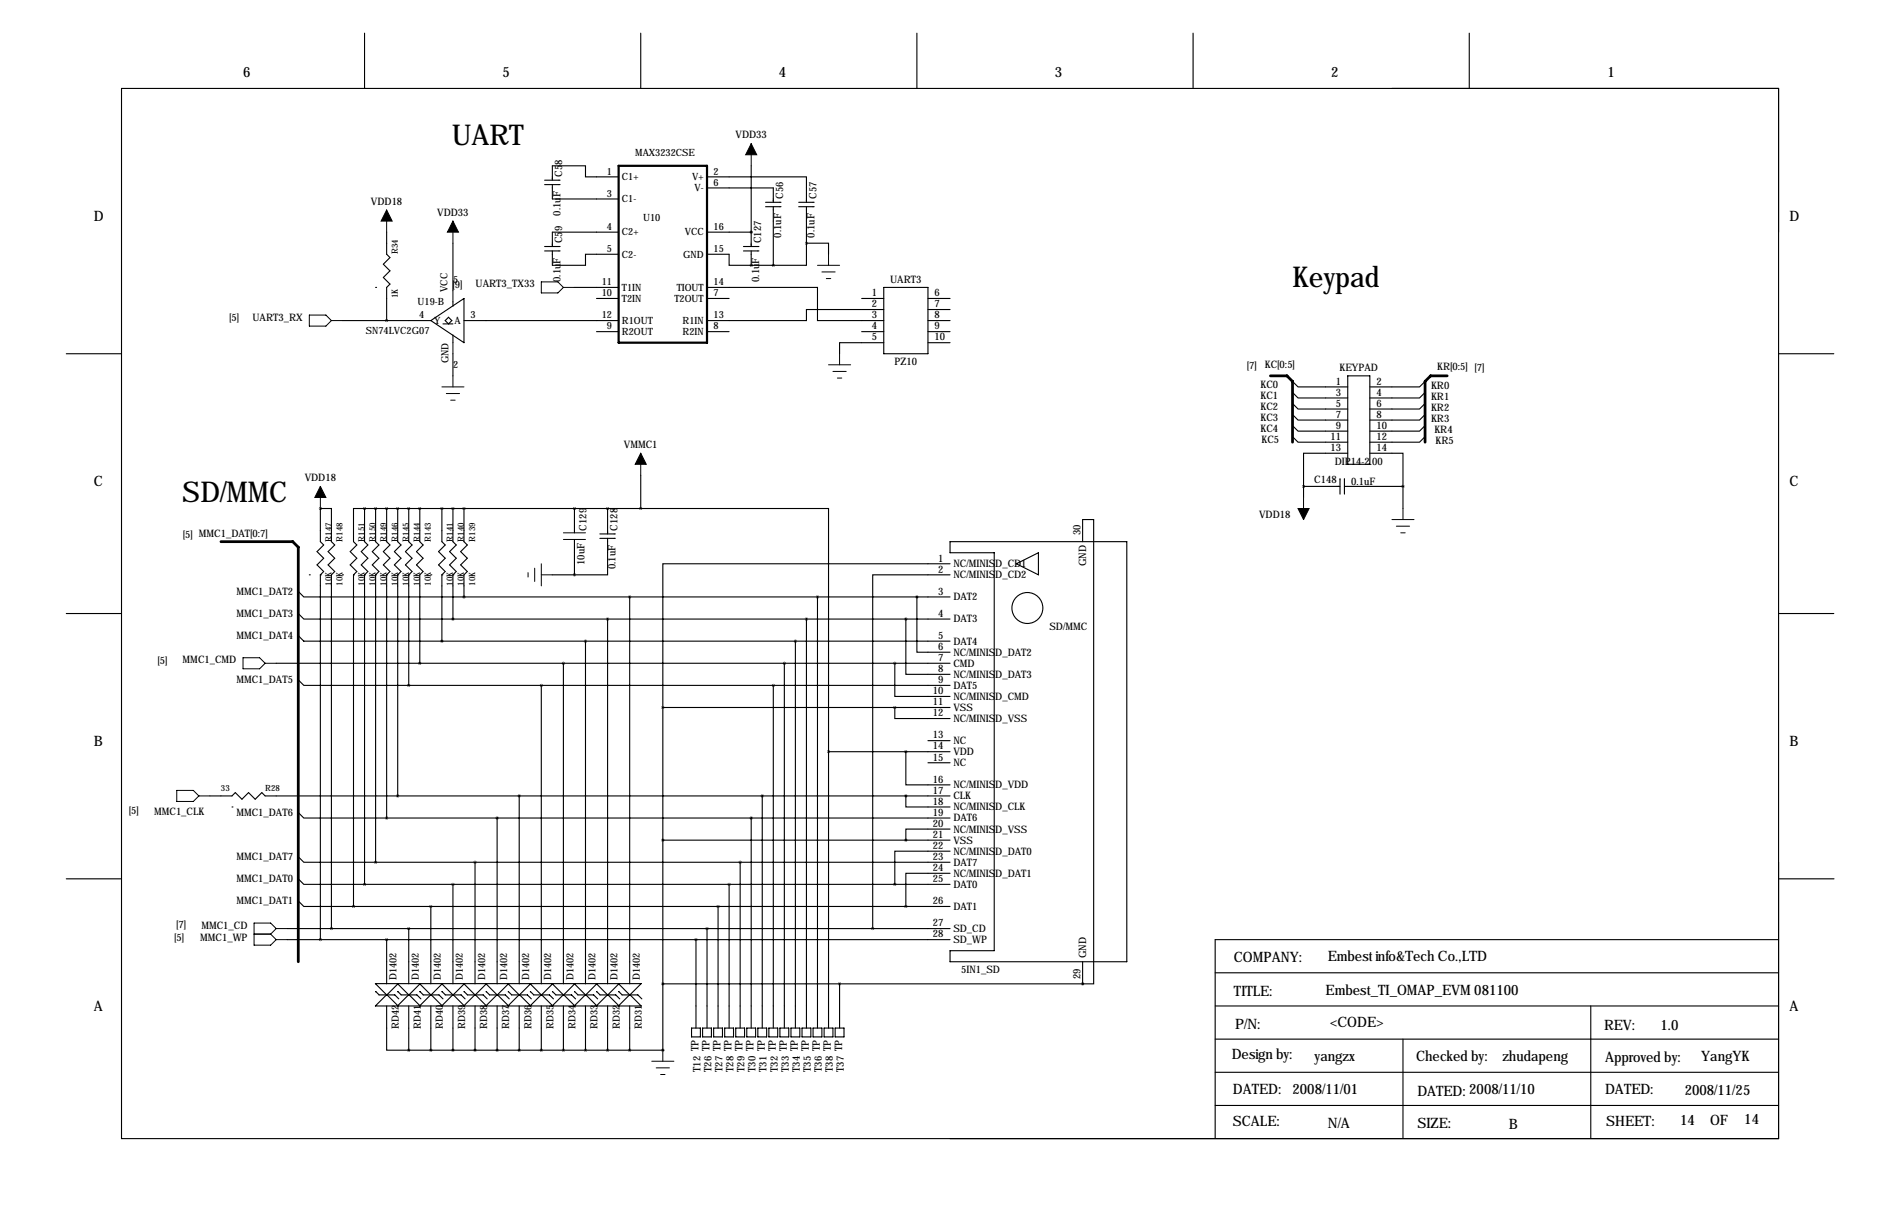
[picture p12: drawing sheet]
<svg xmlns="http://www.w3.org/2000/svg" width="432mm" height="279mm" viewBox="0 0 432 279" stroke-linecap="round" stroke-linejoin="round" font-family="sans-serif">
<g fill="none" stroke="#000" stroke-width=".25">
<path d="M83.8 7.6v12.7M147.3 7.6v12.7M210.8 7.6v12.7M274.3 7.6v12.7M337.8 7.6v12.7M27.9 20.3h381v241.3h-381zM172.7 38.1v18.5M88.9 53.3v5.1l.8 .8-1.6 1.5 1.6 1.5-1.6 1.6 1.6 1.5-.8 .7v7.7M104.1 55.9v10.9M125.2 41.4h3.6M125.2 42.4h3.6M125.2 56.6h3.6"/>
<path d="M125.2 57.7h3.6M127 57.7v3.3h7.6v-2.6h7.6M127 42.4v3.3h15.2M142.2 40.6h-7.6v-2.5h-7.6v3.3M142.2 53.3h-15.2v3.3M162.6 40.6h22.8v5.9M162.6 58.4h5v2.6h5.1M162.6 53.3h10.1M162.6 43.2h15.2v3.3M170.9 56.6h3.6M170.9 57.7h3.6M172.7 53.3h.1"/>
<path d="M172.7 57.7v3.3M176 46.5h3.6M176 47.5h3.6M177.8 47.5v13.5M183.6 46.5h3.6M183.6 47.5h3.6M185.4 55.9v5.1h-7.6M185.4 55.9h5.1v2.5M185.4 47.5v8.4M78.7 73.7h20.4M86.4 66h.1M99.1 73.7l7.6-5.1v10.1z"/>
<path d="M101.9 74.4h2.2M102.4 73.7l.7-.8 .8 .8-.8 .7zM104.1 69.3v1.1M104.1 77v1.7M106.7 73.7h35.5M132.1 66h10.1M137.2 68.6h5M137.2 76.2h5M162.6 66h25.4v7.7h15.2M162.6 68.6h5M162.6 76.2h5M172.7 61h.1"/>
<path d="M172.7 61h5.1M198.1 68.6h5.1M198.1 76.2h5.1M203.2 71.1h-17.8v2.6h-22.8M203.2 78.7h-10.2v2.6M203.2 66h10.2v15.3h-10.2zM213.4 68.6h5M213.4 73.7h5M213.4 76.2h5M213.4 71.1h5M213.4 78.7h5M15.2 81.3h12.7"/>
<path d="M104.1 81.3v5.1M297.2 87.6l1.2 1.3h11.5M297.2 90.2l1.2 1.2h11.5M297.2 92.7l1.2 1.3h11.5M297.2 95.2l1.2 1.3h11.5M297.2 97.8l1.2 1.3h11.5M309.9 86.4h5.1v20.3h-5.1zM327.7 87.6l-1.3 1.3h-11.4M327.7 90.2l-1.3 1.2h-11.4M327.7 92.7l-1.3 1.3h-11.4M327.7 95.2l-1.3 1.3h-11.4M327.7 97.8l-1.3 1.3h-11.4"/>
<path d="M408.9 81.3h12.7M73.7 116.8h2.5v7.7l.8 .7-1.6 1.5 1.6 1.6-1.6 1.5 1.6 1.5-.8 .8v81.3M73.7 116.8h.1M73.7 116.8v7.7l.7 .7-1.5 1.5 1.5 1.6-1.5 1.5 1.5 1.5-.7 .8M83.8 116.8h-2.5v7.7l.7 .7-1.5 1.5 1.5 1.6-1.5 1.5 1.5 1.5-.7 .8M83.8 116.8v7.7l.8 .7-1.5 1.5 1.5 1.6-1.5 1.5 1.5 1.5-.8 .8M83.8 116.8h63.5M86.4 116.8v7.7l.7 .7-1.5 1.5 1.5 1.6-1.5 1.5 1.5 1.5-.7 .8M88.9 116.8v7.7l.8 .7-1.6 1.5 1.6 1.6-1.6 1.5 1.6 1.5-.8 .8M91.4 116.8v7.7l.8 .7-1.5 1.5 1.5 1.6-1.5 1.5 1.5 1.5-.8 .8M94 116.8v7.7l.7 .7-1.5 1.5 1.5 1.6-1.5 1.5 1.5 1.5-.7 .8M96.5 116.8v7.7l.8 .7-1.5 1.5 1.5 1.6-1.5 1.5 1.5 1.5-.8 .8v20.3"/>
<path d="M101.6 116.8v7.7l.8 .7-1.6 1.5 1.6 1.6-1.6 1.5 1.6 1.5-.8 .8M104.1 116.8v7.7l.8 .7-1.5 1.5 1.5 1.6-1.5 1.5 1.5 1.5-.8 .8M106.7 116.8v7.7l.7 .7-1.5 1.5 1.5 1.6-1.5 1.5 1.5 1.5-.7 .8v5.1M132.1 116.8v5.6M139.7 116.8v5.9M147.3 116.8h43.2v55.9M147.3 109.2v7.6M297.2 100.3l1.2 1.3h11.5M299.7 111.8h8.4M299.7 111.8v2.5M308.1 110v3.5M309.1 111.8h13.5"/>
<path d="M309.1 110v3.5M309.9 104.1h-10.2v7.7M315 104.1h7.6v7.7M322.6 111.8v5M327.7 100.3l-1.3 1.3h-11.4M68.6 135.9l1.2 1.3h36.9M71.1 132.1h.1M73.7 132.1h.1M73.7 132.1v83.8M78.7 132.1h.1M81.3 132.1h.1M81.3 132.1v76.2"/>
<path d="M83.8 132.1h.1M83.8 132.1v71.1M86.4 132.1h.1M86.4 132.1v66M88.9 132.1h.1M88.9 132.1v55.9M91.4 132.1h.1M91.4 132.1v50.8M94 132.1h.1M94 132.1v25.4M99.1 132.1h.1M101.6 132.1h.1"/>
<path d="M101.6 132.1v15.2M104.1 132.1h.1M104.1 132.1v10.1M106.7 137.2h111.7M127 132.1h5.1M132.1 124v8.1M137.9 122.7h3.6M137.9 123.7h3.6M139.7 123.7v8.4h-7.6M144.8 137.2v88.9M188 137.2v99M210.8 137.2v12.7h7.6"/>
<path d="M218.4 129.5h-66v33.1M218.4 132.1h-17.7v81.3M218.4 124.5h40.7v96.5h-40.7v-2.6h10.2v-91.4h-10.2zM233.7 129.5l5.1-2.5v5.1zM248.9 124.5v-5.1h2.6v106.7h-2.6M15.2 141h12.7M63.5 152.4h154.9M68.6 141l1.2 1.2h34.3M68.6 156.2l1.2 1.3h24.2M68.6 146l1.2 1.3h148.6M94 157.5h124.4M104.1 142.2h114.3"/>
<path d="M124.5 157.5v68.6M129.5 152.4v73.7M134.6 147.3v78.8M139.7 142.2v83.9M177.8 157.5v78.7M180.3 152.4v83.8M182.9 147.3v88.9M185.4 142.2v94M205.7 152.4v7.6h12.7M208.3 142.2v12.7h10.1M408.9 141h12.7M152.4 162.6h66"/>
<path d="M152.4 162.6v78.7M190.5 172.7h27.9M190.5 172.7v63.5M205.7 162.6v2.5h12.7M208.3 172.7v7.6h10.1M213.4 170.2h5M213.4 175.3h5M48.3 182.9h5l.8-.8 1.5 1.5 1.5-1.5 1.6 1.5 1.5-1.5 .8 .8h157.4M53.3 185.4h.1M68.6 186.7l1.2 1.3h19.1M68.6 196.8l1.2 1.3h16.6M86.4 198.1h132"/>
<path d="M88.9 188h129.5M109.2 198.1v28M114.3 188v38.1M119.4 182.9v43.2M152.4 193h66M170.2 198.1v38.1M172.7 188v48.2M175.3 182.9v53.3M208.3 182.9v2.5h10.1M218.4 195.6h-12.7v7.6M218.4 190.5h-10.1v2.5M15.2 201.9h12.7"/>
<path d="M66 215.9h152.4M66 213.4h152.4M68.6 201.9l1.2 1.3h14M68.6 207l1.2 1.3h11.5M81.3 208.3h137.1M83.8 203.2h134.6M88.9 215.9v10.2M94 213.4v12.7M99.1 208.3v17.8M104.1 203.2v22.9M160 215.9v20.3M162.6 213.4v22.8"/>
<path d="M165.1 208.3v27.9M167.6 203.2v33M218.4 200.7h-10.1v7.6M408.9 215.9h-129.5v45.7M409 201.9h12.7M86.4 227.9l.8 .7M87.1 228.6h3.7l.9 .9M88.9 231.1v10.2h5.1M88.9 228.5l-2.6 2.6h61.1l-2.6-2.6-2.6 2.6M88.9 228.5h.1M89 228.5l2.5 2.6M91.4 231.1l2.6-2.6 2.6 2.6"/>
<path d="M91.4 226l2.6 2.6M91.4 227.9l.9 .7M91.5 226l-2.6 2.6-2.6-2.6h61.1l-2.6 2.6M92.2 228.6h3.7l.9 .9M94 231.1v10.2M96.5 231.1l2.6-2.6 2.6 2.6M96.5 226l2.6 2.6M96.5 227.9l.8 .7M96.6 226l-2.6 2.6M97.3 228.6h3.6l1 .9M99.1 231.1v10.2M101.5 231.1l2.6-2.6 2.7 2.6"/>
<path d="M101.5 226l2.6 2.6M101.6 227.9l.8 .7M101.7 226l-2.6 2.6M102.4 228.6h3.6l.9 .9M104.1 231.1v10.2M106.6 231.1l2.6-2.6 2.7 2.6M106.6 226l2.6 2.6M106.7 227.9l.8 .7M106.8 226l-2.6 2.6M107.4 228.6h3.7l.9 .9M109.2 231.1v10.2M111.7 231.1l2.6-2.6 2.6 2.6"/>
<path d="M111.7 226l2.6 2.6M111.8 227.9l.7 .7h3.7l.9 .9M111.9 226l-2.6 2.6M114.3 231.1v10.2M116.8 231.1l2.6-2.6 2.6 2.6M116.8 226l2.6 2.6M116.8 227.9l.9 .7M116.9 226l-2.5 2.6M117.6 228.6h3.7l.9 .9M119.4 231.1v10.2M121.9 231.1l2.6-2.6 2.6 2.6M121.9 226l2.6 2.6"/>
<path d="M121.9 227.9l.8 .7M122 226l-2.6 2.6M122.7 228.6h3.6l1 .9M124.5 231.1v10.2M126.9 226l2.6 2.6 2.7-2.6M127 227.9l.8 .7M127.1 226l-2.6 2.6M127.8 228.6h3.6l.9 .9M129.5 228.5h.1M129.5 228.5l-2.6 2.6M129.5 231.1v10.2M129.6 228.5l2.6 2.6"/>
<path d="M132 231.1l2.6-2.6 2.7 2.6M132 226l2.6 2.6M132.1 227.9l.8 .7M132.8 228.6h3.7l.9 .9M134.6 231.1v10.2M137.1 231.1l2.6-2.6 2.6 2.6M137.1 226l2.6 2.6M137.2 227.9l.8 .7M137.3 226l-2.6 2.6M137.9 228.6h3.7l.9 .9M139.7 231.1v10.2M142.2 226l2.6 2.6"/>
<path d="M142.2 227.9l.9 .7M142.3 226l-2.5 2.6M143 228.6h3.7l.9 .9M144.8 231.1v10.2M152.4 226.1h96.5M159 236.2h2v2.1h-2zM161.5 236.2h2.1v2.1h-2.1zM164.1 236.2h2v2.1h-2zM166.6 236.2h2.1v2.1h-2.1zM169.2 236.2h2v2.1h-2zM171.7 236.2h2v2.1h-2zM174.2 236.2h2.1v2.1h-2.1z"/>
<path d="M176.8 236.2h2v2.1h-2zM179.3 236.2h2.1v2.1h-2.1zM181.9 236.2h2v2.1h-2zM184.4 236.2h2v2.1h-2zM186.9 236.2h2.1v2.1h-2.1zM189.5 236.2h2v2.1h-2zM192 236.2h2.1v2.1h-2.1zM193 226.1v10.1M248.9 226.1h.1M248.9 221v5.1M279.4 238.8h129.5M279.4 231.1h129.5"/>
<path d="M279.4 223.5h129.5M322.6 238.8v22.8M365.8 231.1v30.5M94 241.3h58.4M152.4 241.3h.1M279.4 254h129.5M279.4 246.4h129.5"/>
<circle cx="236.2" cy="139.7" r="3.6"/>
</g>
<path d="M142.2 38.1h20.4v40.6h-20.4z" fill="none" stroke="#000" stroke-width=".51"/>
<g fill="none" stroke="#000" stroke-width=".23">
<path d="M172.7 33v5.1M88.9 48.3v5M104.1 50.8v5.1M190.5 58.4v2.6M71.1 72.4h3.8l1.3 1.3-1.3 1.2h-3.8zM76.2 73.7h2.5M104.1 66.8v2.5M104.1 78.7v2.6M124.5 64.8h3.8l1.2 1.2-1.2 1.3h-3.8zM129.5 66h2.6M188 61h5M189 62.5h3"/>
<path d="M190 64h1M101.6 88.9h5.1M102.6 90.4h3.1M103.6 91.9h1M104.1 86.4v2.5M190.5 83.8h5.1M191.5 85.3h3.1M192.5 86.9h1M193 81.3v2.5M73.7 111.8v5M147.3 104.1v5.1M299.7 114.3v5.1"/>
<path d="M320 119.4h5.1M322.6 116.8v2.6M121.4 131.6v1M122.9 130.6v3M124.5 129.5v5.1M124.5 132.1h2.5M129.5 122.4h5.1M129.5 124h5.1M321.1 120.9h3M322.1 122.4h1M55.9 151.1h3.8l1.3 1.3-1.3 1.3h-3.8zM61 152.4h2.5"/>
<path d="M40.6 181.6h3.8l1.3 1.3-1.3 1.2h-3.8zM45.7 182.9h2.6M58.4 214.6h3.8M62.2 214.6l1.3 1.3M63.5 213.4h2.5M63.5 213.4l-1.3 1.2M63.5 213.4l-1.3-1.3h-3.8v5.1h3.8l1.3-1.3M63.5 215.9h2.5M149.9 243.8h5M150.9 245.4h3M151.9 246.9h1M152.4 241.3v2.5"/>
</g>
<path d="M172.7 33l1.3 2.6h-2.6zM88.9 48.3l1.3 2.5h-2.6zM104.1 50.8l1.3 2.5h-2.5zM73.7 111.8l1.2 2.5h-2.5zM147.3 104.1l1.3 2.6h-2.6zM298.4 116.8h2.6l-1.3 2.6z" fill="#000" stroke="#000" stroke-width=".23"/>
<path d="M104.1 142.2a.05 .05 0 0 0 .1 0 .05 .05 0 0 0-.1 0zM86.3 198.1a.05 .05 0 0 0 .1 0 .05 .05 0 0 0-.1 0zM86.3 116.8a.05 .05 0 0 0 .1 0 .05 .05 0 0 0-.1 0zM91.4 116.8a.05 .05 0 0 0 .1 0 .05 .05 0 0 0-.1 0zM104.1 116.8a.05 .05 0 0 0 .1 0 .05 .05 0 0 0-.1 0zM129.5 152.4a.05 .05 0 0 0 .1 0 .05 .05 0 0 0-.1 0zM124.4 157.5a.05 .05 0 0 0 .1 0 .05 .05 0 0 0-.1 0zM104.1 203.2a.05 .05 0 0 0 .1 0 .05 .05 0 0 0-.1 0zM99 208.3a.05 .05 0 0 0 .1 0 .05 .05 0 0 0-.1 0zM129.5 241.3a.05 .05 0 0 0 .1 0 .05 .05 0 0 0-.1 0zM124.4 241.3a.05 .05 0 0 0 .1 0 .05 .05 0 0 0-.1 0zM104.1 241.3a.05 .05 0 0 0 .1 0 .05 .05 0 0 0-.1 0zM99 241.3a.05 .05 0 0 0 .1 0 .05 .05 0 0 0-.1 0zM73.6 116.8a.05 .05 0 0 0 .1 0 .05 .05 0 0 0-.1 0zM73.6 215.9a.05 .05 0 0 0 .1 0 .05 .05 0 0 0-.1 0zM205.7 152.4a.05 .05 0 0 0 .1 0 .05 .05 0 0 0-.1 0zM205.7 162.6a.05 .05 0 0 0 .1 0 .05 .05 0 0 0-.1 0zM205.7 203.2a.05 .05 0 0 0 .1 0 .05 .05 0 0 0-.1 0zM200.6 213.4a.05 .05 0 0 0 .1 0 .05 .05 0 0 0-.1 0zM162.5 213.4a.05 .05 0 0 0 .1 0 .05 .05 0 0 0-.1 0zM167.6 203.2a.05 .05 0 0 0 .1 0 .05 .05 0 0 0-.1 0zM175.2 182.9a.05 .05 0 0 0 .1 0 .05 .05 0 0 0-.1 0zM180.3 152.4a.05 .05 0 0 0 .1 0 .05 .05 0 0 0-.1 0zM187.9 137.2a.05 .05 0 0 0 .1 0 .05 .05 0 0 0-.1 0zM193 226.1a.05 .05 0 0 0 .1 0 .05 .05 0 0 0-.1 0zM91.4 182.9a.05 .05 0 0 0 .1 0 .05 .05 0 0 0-.1 0z" fill="#000" stroke="#000" stroke-width=".63"/>
<path d="M292.1 86.4h3.8l1.3 1.2v14M332.7 86.4h-3.8l-1.2 1.2v14M50.8 124.5h16.5l1.3 1.2v95.3" fill="none" stroke="#000" stroke-width=".63"/>
<g font-size="6.6">
<text x="103.9" y="33.3">UART</text>
<text x="297.2" y="66">Keypad</text>
<text x="41.9" y="115.3">SD/MMC</text>
</g>
<g font-size="3.3">
<text x="55.9" y="17.8">6</text>
<text x="115.6" y="17.8">5</text>
<text x="179.1" y="17.8">4</text>
<text x="242.6" y="17.8">3</text>
<text x="306.1" y="17.8">2</text>
<text x="369.6" y="17.8">1</text>
<text x="21.6" y="50.8">D</text>
<text x="411.5" y="50.8">D</text>
<text x="21.6" y="111.8">C</text>
<text x="411.5" y="111.8">C</text>
<text x="21.6" y="171.4">B</text>
<text x="411.5" y="171.4">B</text>
<text x="283.7" y="221">COMPANY:</text>
<text x="305.3" y="220.7">Embest info&amp;Tech Co.,LTD</text>
<text x="21.6" y="232.4">A</text>
<text x="283.7" y="228.9">TITLE:</text>
<text x="304.8" y="228.6">Embest_TI_OMAP_EVM 081100</text>
<text x="411.5" y="232.4">A</text>
<text x="284" y="236.5">P/N:</text>
<text x="305.8" y="236">&lt;CODE&gt;</text>
<text x="368.8" y="236.7">REV:</text>
<text x="381.8" y="236.7">1.0</text>
<text x="283.2" y="243.3">Design by:</text>
<text x="302.3" y="243.8">yangzx</text>
<text x="325.6" y="243.8">Checked by:</text>
<text x="345.4" y="243.8">zhudapeng</text>
<text x="369.1" y="244.1">Approved by:</text>
<text x="391.2" y="243.8">YangYK</text>
<text x="283.5" y="251.5">DATED:</text>
<text x="297.2" y="251.5">2008/11/01</text>
<text x="325.9" y="251.7">DATED: 2008/11/10</text>
<text x="369.1" y="251.5">DATED:</text>
<text x="387.3" y="251.5">2008/11/25</text>
<text x="283.5" y="258.8">SCALE:</text>
<text x="305.3" y="259.2">N/A</text>
<text x="325.9" y="259.1">SIZE:</text>
<text x="346.9" y="259.4">B</text>
<text x="369.3" y="258.8">SHEET:</text>
<text x="386.3" y="258.4">14</text>
<text x="393.2" y="258.6">OF</text>
<text x="401.1" y="258.1">14</text>
</g>
<g font-size="2.4">
<text x="169.1" y="31.8">VDD33</text>
<text x="129.3" y="40.6" transform="rotate(-90 129.3 40.6)">C58</text>
<text x="85.3" y="47">VDD18</text>
<text x="180.1" y="45.7" transform="rotate(-90 180.1 45.7)">C56</text>
<text x="187.7" y="45.7" transform="rotate(-90 187.7 45.7)">C57</text>
<text x="100.5" y="49.5">VDD33</text>
<text x="128.8" y="49.5" transform="rotate(-90 128.8 49.5)">0.1uF</text>
<text x="129.3" y="55.9" transform="rotate(-90 129.3 55.9)">C59</text>
<text x="175" y="55.9" transform="rotate(-90 175 55.9)">C127</text>
<text x="179.6" y="54.6" transform="rotate(-90 179.6 54.6)">0.1uF</text>
<text x="187.3" y="54.6" transform="rotate(-90 187.3 54.6)">0.1uF</text>
<text x="128.8" y="64.8" transform="rotate(-90 128.8 64.8)">0.1uF</text>
<text x="174.6" y="64.8" transform="rotate(-90 174.6 64.8)">0.1uF</text>
<text x="204.7" y="65">UART3</text>
<text x="104" y="66.2">[9]</text>
<text x="109.3" y="66">UART3_TX33</text>
<text x="200.5" y="68.1">1</text>
<text x="200.5" y="70.6">2</text>
<text x="214.9" y="68.1">6</text>
<text x="214.9" y="70.6">7</text>
<text x="52.7" y="73.8">[5]</text>
<text x="58" y="73.7">UART3_RX</text>
<text x="200.5" y="73.2">3</text>
<text x="200.5" y="75.7">4</text>
<text x="214.9" y="73.2">8</text>
<text x="214.9" y="75.7">9</text>
<text x="200.5" y="78.2">5</text>
<text x="205.7" y="83.9">PZ10</text>
<text x="214.9" y="78.2">10</text>
<text x="286.7" y="84.7">[7] KC[0:5]</text>
<text x="289.8" y="89.2">KC0</text>
<text x="307.1" y="88.4">1</text>
<text x="308" y="85.3">KEYPAD</text>
<text x="316.5" y="88.4">2</text>
<text x="329" y="89.4">KR0</text>
<text x="330.5" y="85.1">KR[0:5] [7]</text>
<text x="289.8" y="91.7">KC1</text>
<text x="289.8" y="94.2">KC2</text>
<text x="307.1" y="90.9">3</text>
<text x="307.1" y="93.5">5</text>
<text x="316.5" y="90.9">4</text>
<text x="316.5" y="93.5">6</text>
<text x="329" y="91.9">KR1</text>
<text x="329" y="94.5">KR2</text>
<text x="289.8" y="96.8">KC3</text>
<text x="289.8" y="99.3">KC4</text>
<text x="290.1" y="101.9">KC5</text>
<text x="305.9" y="101.1">11</text>
<text x="307.1" y="96">7</text>
<text x="307.1" y="98.6">9</text>
<text x="316.5" y="96">8</text>
<text x="316.5" y="98.6">10</text>
<text x="316.5" y="101.1">12</text>
<text x="329" y="97">KR3</text>
<text x="329.8" y="99.6">KR4</text>
<text x="143.4" y="102.9">VMMC1</text>
<text x="305.9" y="103.6">13</text>
<text x="306.9" y="106.7">DIP14-2.00</text>
<text x="316.5" y="103.6">14</text>
<text x="330.1" y="102.1">KR5</text>
<text x="70.1" y="110.5">VDD18</text>
<text x="302.2" y="111.1">C148</text>
<text x="310.7" y="111.5">0.1uF</text>
<text x="289.5" y="119.1">VDD18</text>
<text x="42.1" y="123.5">[5] MMC1_DAT[0:7]</text>
<text x="134.9" y="121.9" transform="rotate(-90 134.9 121.9)">C129</text>
<text x="142" y="121.9" transform="rotate(-90 142 121.9)">C128</text>
<text x="248.4" y="122.9" transform="rotate(-90 248.4 122.9)">30</text>
<text x="134.4" y="129.8" transform="rotate(-90 134.4 129.8)">10uF</text>
<text x="141.5" y="130.8" transform="rotate(-90 141.5 130.8)">0.1uF</text>
<text x="215.7" y="129">1</text>
<text x="215.7" y="131.6">2</text>
<text x="219.2" y="130.3">NC/MINISD_CD1</text>
<text x="249.7" y="130.1" transform="rotate(-90 249.7 130.1)">GND</text>
<text x="54.4" y="136.7">MMC1_DAT2</text>
<text x="215.7" y="136.7">3</text>
<text x="219.2" y="132.9">NC/MINISD_CD2</text>
<text x="219.2" y="138">DAT2</text>
<text x="54.4" y="141.7">MMC1_DAT3</text>
<text x="215.7" y="141.7">4</text>
<text x="219.2" y="143">DAT3</text>
<text x="54.4" y="146.8">MMC1_DAT4</text>
<text x="215.7" y="146.8">5</text>
<text x="215.7" y="149.4">6</text>
<text x="219.2" y="148.1">DAT4</text>
<text x="241.3" y="144.8">SD/MMC</text>
<text x="36.2" y="152.6">[5]</text>
<text x="42" y="152.4">MMC1_CMD</text>
<text x="215.7" y="151.9">7</text>
<text x="215.7" y="154.4">8</text>
<text x="219.2" y="150.7">NC/MINISD_DAT2</text>
<text x="219.2" y="153.2">CMD</text>
<text x="219.2" y="155.7">NC/MINISD_DAT3</text>
<text x="54.4" y="157">MMC1_DAT5</text>
<text x="214.5" y="159.5">10</text>
<text x="215.7" y="157">9</text>
<text x="219.2" y="158.3">DAT5</text>
<text x="219.2" y="160.8">NC/MINISD_CMD</text>
<text x="214.5" y="162.1">11</text>
<text x="214.5" y="164.6">12</text>
<text x="219.2" y="163.4">VSS</text>
<text x="219.2" y="165.9">NC/MINISD_VSS</text>
<text x="214.5" y="169.7">13</text>
<text x="214.5" y="172.2">14</text>
<text x="219.2" y="171">NC</text>
<text x="219.2" y="173.5">VDD</text>
<text x="214.5" y="174.8">15</text>
<text x="214.5" y="179.8">16</text>
<text x="219.2" y="176.1">NC</text>
<text x="214.5" y="182.4">17</text>
<text x="214.5" y="184.9">18</text>
<text x="219.2" y="181.1">NC/MINISD_VDD</text>
<text x="219.2" y="183.7">CLK</text>
<text x="29.6" y="187.1">[5]</text>
<text x="35.4" y="187.2">MMC1_CLK</text>
<text x="54.4" y="187.5">MMC1_DAT6</text>
<text x="214.5" y="187.5">19</text>
<text x="214.5" y="190">20</text>
<text x="219.2" y="186.2">NC/MINISD_CLK</text>
<text x="219.2" y="188.8">DAT6</text>
<text x="219.2" y="191.3">NC/MINISD_VSS</text>
<text x="54.4" y="197.6">MMC1_DAT7</text>
<text x="214.5" y="192.5">21</text>
<text x="214.5" y="195.1">22</text>
<text x="214.5" y="197.6">23</text>
<text x="219.2" y="193.8">VSS</text>
<text x="219.2" y="196.4">NC/MINISD_DAT0</text>
<text x="54.4" y="202.7">MMC1_DAT0</text>
<text x="214.5" y="200.2">24</text>
<text x="214.5" y="202.7">25</text>
<text x="219.2" y="198.9">DAT7</text>
<text x="219.2" y="201.5">NC/MINISD_DAT1</text>
<text x="219.2" y="204">DAT0</text>
<text x="54.4" y="207.8">MMC1_DAT1</text>
<text x="214.5" y="207.8">26</text>
<text x="219.2" y="209.1">DAT1</text>
<text x="40.5" y="213.3">[7]</text>
<text x="46.3" y="213.4">MMC1_CD</text>
<text x="214.5" y="212.9">27</text>
<text x="214.5" y="215.4">28</text>
<text x="219.2" y="214.2">SD_CD</text>
<text x="40" y="216.3">[5]</text>
<text x="46" y="216.2">MMC1_W</text>
<text x="55.5" y="216.2">P</text>
<text x="219.2" y="216.7">SD_W</text>
<text x="225.6" y="216.7">P</text>
<text x="249.7" y="220.2" transform="rotate(-90 249.7 220.2)">GND</text>
<text x="221" y="223.6">5IN1_SD</text>
<text x="248.4" y="225" transform="rotate(-90 248.4 225)">29</text>
<text x="161" y="246.3" transform="rotate(-90 161 246.3)">T12 TP</text>
<text x="163.6" y="246.3" transform="rotate(-90 163.6 246.3)">T26 TP</text>
<text x="166.1" y="246.3" transform="rotate(-90 166.1 246.3)">T27 TP</text>
<text x="168.7" y="246.3" transform="rotate(-90 168.7 246.3)">T28 TP</text>
<text x="171.2" y="246.3" transform="rotate(-90 171.2 246.3)">T29 TP</text>
<text x="173.7" y="246.3" transform="rotate(-90 173.7 246.3)">T30 TP</text>
<text x="176.3" y="246.3" transform="rotate(-90 176.3 246.3)">T31 TP</text>
<text x="178.8" y="246.3" transform="rotate(-90 178.8 246.3)">T32 TP</text>
<text x="181.4" y="246.3" transform="rotate(-90 181.4 246.3)">T33 TP</text>
<text x="183.9" y="246.3" transform="rotate(-90 183.9 246.3)">T34 TP</text>
<text x="186.4" y="246.3" transform="rotate(-90 186.4 246.3)">T35 TP</text>
<text x="189" y="246.3" transform="rotate(-90 189 246.3)">T36 TP</text>
<text x="191.5" y="246.3" transform="rotate(-90 191.5 246.3)">T38 TP</text>
<text x="194.1" y="246.3" transform="rotate(-90 194.1 246.3)">T37 TP</text>
</g>
<g font-size="2.3">
<text x="146.1" y="35.8">MAX3232CSE</text>
<text x="139.5" y="40.1">1</text>
<text x="143" y="41.4">C1+</text>
<text x="159.2" y="41.4">V+</text>
<text x="164.1" y="40.1">2</text>
<text x="139.5" y="45.2">3</text>
<text x="143" y="46.5">C1-</text>
<text x="159.7" y="43.9">V-</text>
<text x="164.1" y="42.7">6</text>
<text x="139.5" y="52.8">4</text>
<text x="147.9" y="50.8">U10</text>
<text x="164.1" y="52.8">16</text>
<text x="139.5" y="57.9">5</text>
<text x="143" y="54.1">C2+</text>
<text x="143" y="59.2">C2-</text>
<text x="157.1" y="59.2">GND</text>
<text x="157.5" y="54.1">VCC</text>
<text x="164.1" y="57.9">15</text>
<text x="104.2" y="65">5</text>
<text x="138.3" y="65.5">11</text>
<text x="164.1" y="65.5">14</text>
<text x="96" y="70.1">U19-B</text>
<text x="102.9" y="67.1" transform="rotate(-90 102.9 67.1)">VCC</text>
<text x="138.3" y="68.1">10</text>
<text x="143" y="66.8">T1IN</text>
<text x="143" y="69.3">T2IN</text>
<text x="155.1" y="69.3">T2OUT</text>
<text x="155.6" y="66.8">TIOUT</text>
<text x="164.1" y="68.1">7</text>
<text x="84.1" y="76.7">SN74LVC2G07</text>
<text x="96.3" y="73.2">4</text>
<text x="99.8" y="74.4">Y</text>
<text x="104.5" y="74.4">A</text>
<text x="108.2" y="73.2">3</text>
<text x="138.3" y="73.2">12</text>
<text x="139.5" y="75.7">9</text>
<text x="143" y="74.4">R1OUT</text>
<text x="143" y="77">R2OUT</text>
<text x="156.9" y="74.4">R1IN</text>
<text x="156.9" y="77">R2IN</text>
<text x="164.1" y="73.2">13</text>
<text x="164.1" y="75.7">8</text>
<text x="103.1" y="83.5" transform="rotate(-90 103.1 83.5)">GND</text>
<text x="104.2" y="84.6">2</text>
<text x="91.2" y="225.2" transform="rotate(-90 91.2 225.2)">D1402</text>
<text x="96.3" y="225.2" transform="rotate(-90 96.3 225.2)">D1402</text>
<text x="101.4" y="225.2" transform="rotate(-90 101.4 225.2)">D1402</text>
<text x="106.4" y="225.2" transform="rotate(-90 106.4 225.2)">D1402</text>
<text x="111.5" y="225.2" transform="rotate(-90 111.5 225.2)">D1402</text>
<text x="116.6" y="225.2" transform="rotate(-90 116.6 225.2)">D1402</text>
<text x="121.7" y="225.2" transform="rotate(-90 121.7 225.2)">D1402</text>
<text x="126.8" y="225.2" transform="rotate(-90 126.8 225.2)">D1402</text>
<text x="131.8" y="225.2" transform="rotate(-90 131.8 225.2)">D1402</text>
<text x="136.9" y="225.2" transform="rotate(-90 136.9 225.2)">D1402</text>
<text x="142" y="225.2" transform="rotate(-90 142 225.2)">D1402</text>
<text x="147.1" y="225.2" transform="rotate(-90 147.1 225.2)">D1402</text>
<text x="91.7" y="236.4" transform="rotate(-90 91.7 236.4)">RD42</text>
<text x="96.8" y="236.4" transform="rotate(-90 96.8 236.4)">RD41</text>
<text x="101.9" y="236.4" transform="rotate(-90 101.9 236.4)">RD40</text>
<text x="106.9" y="236.4" transform="rotate(-90 106.9 236.4)">RD39</text>
<text x="112" y="236.4" transform="rotate(-90 112 236.4)">RD38</text>
<text x="117.1" y="236.4" transform="rotate(-90 117.1 236.4)">RD37</text>
<text x="122.2" y="236.4" transform="rotate(-90 122.2 236.4)">RD36</text>
<text x="127.3" y="236.4" transform="rotate(-90 127.3 236.4)">RD35</text>
<text x="132.3" y="236.4" transform="rotate(-90 132.3 236.4)">RD34</text>
<text x="137.4" y="236.4" transform="rotate(-90 137.4 236.4)">RD33</text>
<text x="142.5" y="236.4" transform="rotate(-90 142.5 236.4)">RD32</text>
<text x="147.6" y="236.4" transform="rotate(-90 147.6 236.4)">RD31</text>
</g>
<g font-size="2">
<text x="91.4" y="58.4" transform="rotate(-90 91.4 58.4)">R34</text>
<text x="91.4" y="68.6" transform="rotate(-90 91.4 68.6)">1K</text>
<text x="76.2" y="124.5" transform="rotate(-90 76.2 124.5)">R147</text>
<text x="78.7" y="124.5" transform="rotate(-90 78.7 124.5)">R148</text>
<text x="83.8" y="124.5" transform="rotate(-90 83.8 124.5)">R151</text>
<text x="86.4" y="124.5" transform="rotate(-90 86.4 124.5)">R150</text>
<text x="88.9" y="124.5" transform="rotate(-90 88.9 124.5)">R149</text>
<text x="91.4" y="124.5" transform="rotate(-90 91.4 124.5)">R146</text>
<text x="94" y="124.5" transform="rotate(-90 94 124.5)">R145</text>
<text x="96.5" y="124.5" transform="rotate(-90 96.5 124.5)">R144</text>
<text x="99.1" y="124.5" transform="rotate(-90 99.1 124.5)">R143</text>
<text x="104.1" y="124.5" transform="rotate(-90 104.1 124.5)">R141</text>
<text x="106.7" y="124.5" transform="rotate(-90 106.7 124.5)">R140</text>
<text x="109.2" y="124.5" transform="rotate(-90 109.2 124.5)">R139</text>
<text x="76.2" y="134.6" transform="rotate(-90 76.2 134.6)">10K</text>
<text x="78.7" y="134.6" transform="rotate(-90 78.7 134.6)">10K</text>
<text x="83.8" y="134.6" transform="rotate(-90 83.8 134.6)">10K</text>
<text x="86.4" y="134.6" transform="rotate(-90 86.4 134.6)">10K</text>
<text x="88.9" y="134.6" transform="rotate(-90 88.9 134.6)">10K</text>
<text x="91.4" y="134.6" transform="rotate(-90 91.4 134.6)">10K</text>
<text x="94" y="134.6" transform="rotate(-90 94 134.6)">10K</text>
<text x="96.5" y="134.6" transform="rotate(-90 96.5 134.6)">10K</text>
<text x="99.1" y="134.6" transform="rotate(-90 99.1 134.6)">10K</text>
<text x="104.1" y="134.6" transform="rotate(-90 104.1 134.6)">10K</text>
<text x="106.7" y="134.6" transform="rotate(-90 106.7 134.6)">10K</text>
<text x="109.2" y="134.6" transform="rotate(-90 109.2 134.6)">10K</text>
<text x="50.8" y="181.7">33</text>
<text x="61" y="181.7">R28</text>
</g>
</svg>
